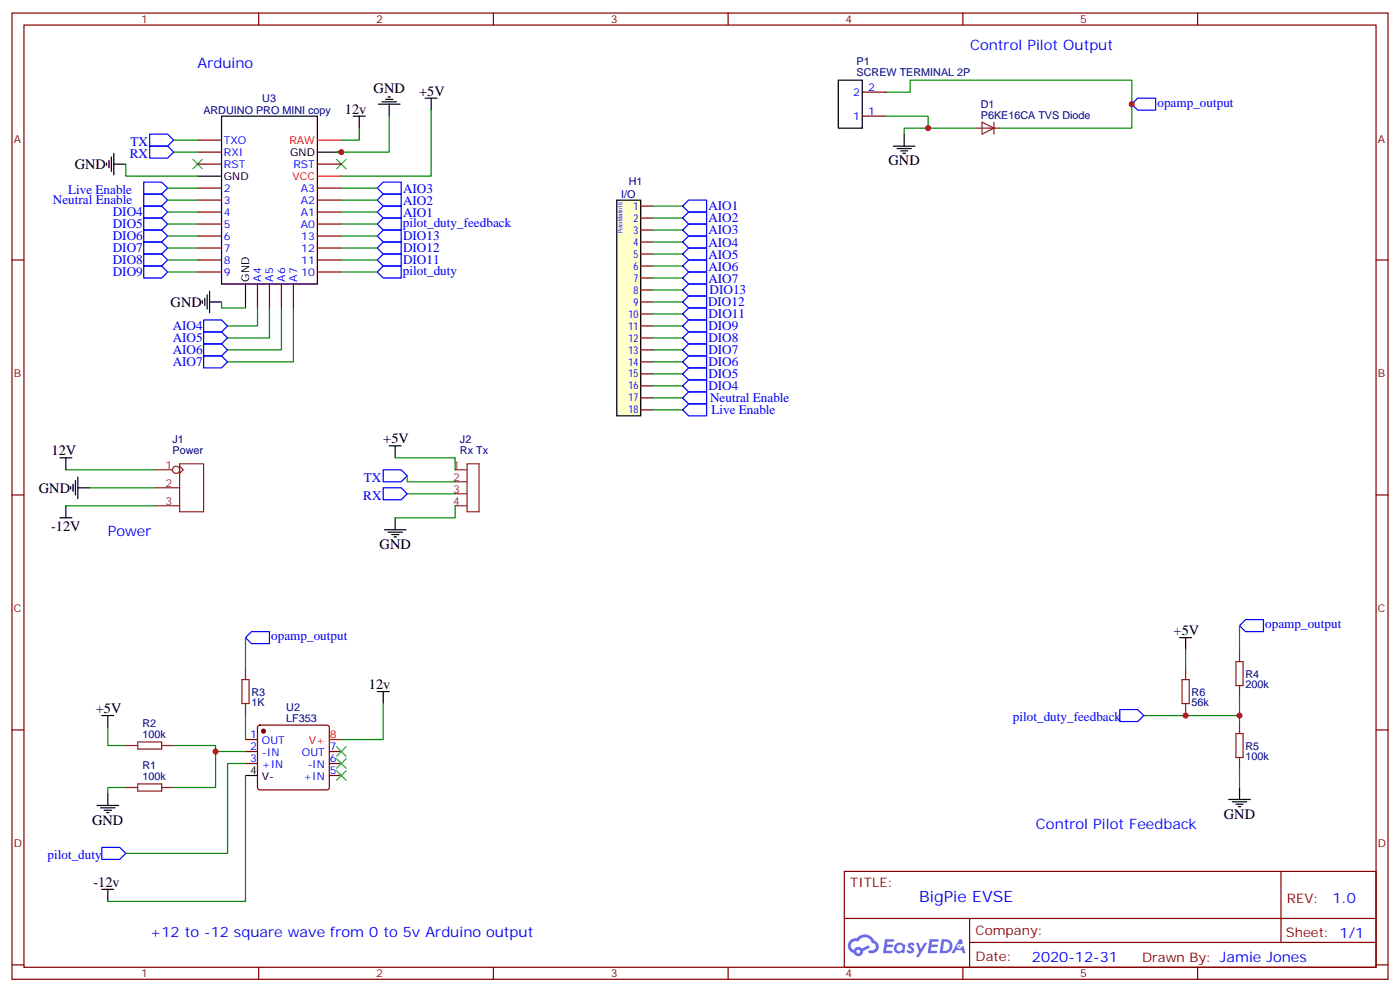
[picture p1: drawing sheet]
<svg xmlns="http://www.w3.org/2000/svg" width="412mm" height="292mm" viewBox="0 0 412 292" stroke-linecap="round" stroke-linejoin="round" font-family="sans-serif">
<g fill="none" stroke="#870000" stroke-width=".35">
<path d="M3.5 3.8h405.4v284.4h-405.4zM7.1 7.4h398.2v277.3h-398.2zM76.2 3.8v3.6M145.3 3.8v3.6M214.5 3.8v3.6M283.6 3.8v3.6M352.8 3.8v3.6M3.5 76.5h3.6M405.3 76.5h3.6M3.5 145.7h3.6M405.3 145.7h3.6M3.5 214.8h3.6"/>
<path d="M405.3 214.8h3.6M248.7 256.4h156.6v28.3h-156.6zM377.3 256.5v20.8M248.7 270.3h156.5M285.6 277.3h119.6M285.6 270.3v14.1M3.5 284h3.6M76.2 284.7v3.5M145.3 284.7v3.5M214.5 284.7v3.5M283.6 284.7v3.5M352.8 284.7v3.5"/>
<path d="M405.3 284h3.6"/>
</g>
<g fill="#5487ff">
<path d="M267.7 277.6a1.22 1.22 0 0 1 1.7 .3l-.4 .6a.47 .47 0 0 0-.3-.5 .47 .47 0 0 0-.5 .2l.1 .3a1.14 1.14 0 0 1 .8 1.7 1.14 1.14 0 0 1-1.9 0l-.2-.2 .5-.5 .7 .4a.29 .29 0 0 0 .3-.3 .29 .29 0 0 0-.2-.3 1.04 1.04 0 0 1-.6-1.7z"/>
<path d="M260.7 276.4h2.4l.3 .1-.2 .5-1.8 .1-.1 .9h1.5l.3 .3-.3 .4h-1.6l-.2 1.1h1.7l.2 .4-.2 .3h-2.6z"/>
<path d="M273.8 276.4h2.4l.3 .1-.1 .5-1.8 .1-.2 .9h1.6l.3 .3-.4 .4h-1.6l-.1 1.1h1.7l.2 .4-.2 .3h-2.6z"/>
<path d="M282.6 276.4h.7l.3 1.2-.6 .3a.69 .69 0 0 0-1 .3 .69 .69 0 0 0 .4 1 .69 .69 0 0 0 .9-.6l.5-.3 .6 2.2h-.8l-.2-.9h-1.8l-.5 .9h-.8z"/>
<path d="M269.8 277.4h.8l.6 1.9 1.1-1.9h.9l-2.6 4.2h-.8l.9-1.5z"/>
<path d="M277.4 276.4l-.6 4.1h1.3a2.11 2.11 0 0 0 2.5-2.1 2.11 2.11 0 0 0-2.5-2zM278.1 277.1a1.39 1.39 0 0 1 1.7 1.4 1.39 1.39 0 0 1-1.8 1.3h-.3z"/>
<path d="M263.7 278a1.54 1.54 0 0 0-.1 2.1 1.54 1.54 0 0 0 2.2 .2l.6 .2 .3-2.3-.2-.2-.4-.1a1.49 1.49 0 0 0-2.4 .1zM264 279a.94 .94 0 0 1 1.8 0 .94 .94 0 0 1-1.8 0z"/>
<path d="M250.4 276.7a2.18 2.18 0 0 0 1.1 3.8 1.44 1.44 0 0 0 1.6 .9 1.44 1.44 0 0 0 1.2-1.5l2-1-.5-.7-1.9 .9a1.47 1.47 0 0 0-2.4 .5 1.39 1.39 0 0 1-.7-2 1.39 1.39 0 0 1 2-.5 2.12 2.12 0 0 1 2.2-1.3 2.12 2.12 0 0 1 1.9 1.7 1.14 1.14 0 0 1 1.1 1.4 1.14 1.14 0 0 1-1.7 .8 .43 .43 0 0 0-.5 .3 .43 .43 0 0 0 .4 .5 1.98 1.98 0 0 0 2.5-1.2 1.98 1.98 0 0 0-1.2-2.5 3.1 3.1 0 0 0-5.3-.7l-.9 .1zM252.3 280a.55 .55 0 0 1 1.1 0 .55 .55 0 0 1-1.1 0z"/>
<circle cx="282.6" cy="278.5" r=".26"/>
</g>
<g fill="none" stroke="#000" stroke-width=".35">
<path d="M65.3 34.2h28.2v49.4h-28.2zM104.1 34.2h3.5M105.8 34.2v3.5M111.5 30.7h6.3M112.5 30h4.3M113.6 29.2h2.1M114.3 28.5h.7M114.7 30.7v3.5M125.2 28.9h3.6M127 28.9v3.5M31.4 47.9v.7M32.1 47.2v2.2"/>
<path d="M32.8 46.2v4.2M33.5 48.3h3.5M33.5 45.1v6.4M58.2 51.8h7.1M93.5 44.8h7M72.3 83.6v7M17.6 134.7h3.6M19.4 134.7v3.6M114.7 131.2h3.5M116.4 131.2v3.5M17.6 152.4h3.6M19.4 148.8v3.6"/>
<path d="M20.8 143.2v.7M21.5 142.5v2.1M22.2 141.4v4.3M22.9 143.5h3.6M22.9 140.4v6.3M113.2 155.9h6.4M114.3 156.6h4.2M115.4 157.3h2.1M116.1 158h.7M116.4 152.4v3.5M347.5 187.6h3.5M349.2 187.6v3.6"/>
<path d="M30 210.6h3.5M31.7 210.6v3.5M111.1 203.5h3.6M112.9 203.5v3.5M28.6 237h6.3M29.6 237.7h4.3M30.7 238.4h2.1M31.4 239.1h.7M31.7 233.5v3.5M72.3 228.2h3.5M361.9 235.3h6.4M363 236h4.2"/>
<path d="M364.1 236.7h2.1M364.8 237.4h.7M365.1 231.7v3.6M30 261.7h3.5M31.7 261.7v3.6"/>
</g>
<circle cx="77.6" cy="215.2" r=".53" fill="#870000" stroke="#870000" stroke-width=".35"/>
<g fill="none" stroke="#870000" stroke-width=".35">
<path d="M58.2 41.2h7.1M58.2 44.8h7.1M58.2 48.3h7.1M58.2 55.4h7.1M58.2 58.9h7.1M93.5 48.3h7M93.5 55.4h7M93.5 58.9h7M58.2 62.4h7.1M58.2 65.9h7.1M58.2 69.5h7.1M58.2 73h7.1"/>
<path d="M58.2 76.5h7.1M93.5 62.4h7M93.5 65.9h7M93.5 69.5h7M93.5 73h7M93.5 76.5h7M58.2 80h7.1M75.8 83.6v7M79.4 83.6v7M82.9 83.6v7M86.4 83.6v7M93.5 80h7"/>
<path d="M72.3 217.6h3.5M76.1 213.6l.5-.2h19.7l.5 .2 .2 .5v17.6l-.2 .5-.5 .2h-19.7l-.5-.2-.3-.5v-17.6zM72.3 221.2h3.5M72.3 224.7h3.5M97 221.2h3.5M97 224.7h3.5M97 228.2h3.5"/>
</g>
<path d="M93.5 51.8h7M93.5 41.2h7M97 217.6h3.5" fill="none" stroke="#f00" stroke-width=".35"/>
<g fill="none" stroke="#8c2424" stroke-width=".35">
<path d="M287.5 37.7h7.1M289.3 35.9l3.5 1.8-3.5 1.8zM292.8 35.9v3.6M45.9 138.3h4.9M52.9 137.2l1.1 1.1-1.1 1M52.9 136.5h7.1v14.1h-7.1zM134.1 138.3h3.5M137.6 136.5h3.5v14.1h-3.5zM45.9 143.5h7M45.9 148.8h7M134.1 148.8h3.5M134.1 141.8h3.5"/>
<path d="M134.1 145.3h3.5M71.3 200h2.1v7h-2.1zM72.3 196.5v3.5M348.2 200h2.1v7h-2.1zM349.2 196.5v3.5M364.1 194.7h2.1v7.1h-2.1zM365.1 191.2v3.5M37 219.4h3.6M40.6 218.3h7v2.2h-7zM47.6 219.4h3.6M72.3 207v3.6M349.2 207v3.6"/>
<path d="M364.1 215.9h2.1v7h-2.1zM365.1 201.8v3.5M365.1 212.3v3.6M37 231.7h3.6M40.6 230.7h7v2.1h-7zM47.6 231.7h3.6M365.1 222.9v3.5"/>
<circle cx="51.9" cy="138.3" r="1.06"/>
</g>
<g fill="none" stroke="#008700" stroke-width=".35">
<path d="M105.8 37.7v3.5h-5.3M114.7 34.2v10.6h-15.9M127 32.4v19.4h-26.5M261.1 27.1h7v-3.5h65.3v14.1h-38.8M287.5 37.7h-21.2v1.8M37 48.3v3.5h21.2M49.4 55.4h8.8M49.4 58.9h8.8M51.2 41.2h7M51.2 44.8h7M100.5 55.4h10.6M100.5 58.9h10.6"/>
<path d="M49.4 65.9h8.8M49.4 69.5h8.8M49.4 73h8.8M49.4 76.5h8.8M100.5 65.9h10.6M100.5 69.5h10.6M100.5 73h10.6M100.5 76.5h10.6M100.5 62.4h10.6M49.4 80h8.8M75.8 90.6v5.3h-8.8M79.4 90.6v8.8h-12.4"/>
<path d="M82.9 90.6v12.4h-15.9M86.4 90.6v15.9h-19.4M100.5 80h10.6M19.4 138.3h26.5M116.4 134.7h17.7v3.6M19.4 148.8h26.5M26.5 143.5h19.4M119.9 140v1.8h14.2M119.9 145.3h14.2M134.1 148.8v3.6h-17.7M72.3 187.6v8.9M349.2 191.2v5.3"/>
<path d="M365.1 184.1v7.1M31.7 214.1v5.3h5.3M51.2 219.4h12.3v1.8M72.3 210.6v7M112.9 207v10.6h-12.4M336.9 210.6h28.2M365.1 205.3v7M37 231.7h-5.3v1.8M72.3 221.2h-8.8v10.5h-12.3M72.3 224.7h-5.3v26.4h-30M72.3 228.2v37.1h-40.6M365.1 226.4v5.3"/>
</g>
<g fill="none" stroke="#00f" stroke-width=".35">
<path d="M44.1 39.5h5.3l1.8 1.7-1.8 1.8h-5.3zM333.4 30.7l1.7-1.8h5.3v3.5h-5.3zM42.3 53.6h5.3l1.8 1.8-1.8 1.7h-5.3zM42.3 57.1h5.3l1.8 1.8-1.8 1.7h-5.3zM44.1 43h5.3l1.8 1.8-1.8 1.7h-5.3zM111.1 58.9l1.8-1.8h5.3v3.5h-5.3zM111.1 55.4l1.8-1.8h5.3v3.5h-5.3zM42.3 60.6h5.3l1.8 1.8-1.8 1.8h-5.3zM42.3 64.2h5.3l1.8 1.7-1.8 1.8h-5.3zM42.3 67.7h5.3l1.8 1.8-1.8 1.7h-5.3zM42.3 71.2h5.3l1.8 1.8-1.8 1.8h-5.3zM42.3 74.8h5.3l1.8 1.7-1.8 1.8h-5.3z"/>
<path d="M42.3 78.3h5.3l1.8 1.7-1.8 1.8h-5.3zM111.1 65.9l1.8-1.7h5.3v3.5h-5.3zM111.1 62.4l1.8-1.8h5.3v3.6h-5.3zM111.1 76.5l1.8-1.7h5.3v3.5h-5.3zM111.1 73l1.8-1.8h5.3v3.6h-5.3zM112.9 67.7h5.3v3.5h-5.3l-1.8-1.7zM201.1 64.2l1.7-1.8h5.3v3.5h-5.3zM201.1 60.6l1.7-1.7h5.3v3.5h-5.3zM201.1 67.7l1.7-1.8h5.3v3.6h-5.3zM201.1 74.8l1.7-1.8h5.3v3.5h-5.3zM201.1 71.2l1.7-1.7h5.3v3.5h-5.3zM201.1 78.3l1.7-1.8h5.3v3.5h-5.3z"/>
<path d="M60 94.2h5.3l1.7 1.7-1.7 1.8h-5.3zM60 97.7h5.3l1.7 1.7-1.7 1.8h-5.3zM111.1 80l1.8-1.7h5.3v3.5h-5.3zM201.1 99.4l1.7-1.7h5.3v3.5h-5.3zM201.1 95.9l1.7-1.7h5.3v3.5h-5.3zM201.1 81.8l1.7-1.8h5.3v3.6h-5.3zM201.1 85.3l1.7-1.7h5.3v3.5h-5.3zM201.1 88.9l1.7-1.8h5.3v3.5h-5.3zM201.1 92.4l1.7-1.8h5.3v3.6h-5.3zM60 101.2h5.3l1.7 1.8-1.7 1.7h-5.3zM60 104.7h5.3l1.7 1.8-1.7 1.8h-5.3zM201.1 117.1l1.7-1.8h5.3v3.6h-5.3z"/>
<path d="M201.1 106.5l1.7-1.8h5.3v3.6h-5.3zM201.1 110l1.7-1.7h5.3v3.5h-5.3zM201.1 113.6l1.7-1.8h5.3v3.5h-5.3zM202.8 101.2h5.3v3.5h-5.3l-1.7-1.7zM112.9 138.3h5.3l1.7 1.7-1.7 1.8h-5.3zM201.1 120.6l1.7-1.7h5.3v3.5h-5.3zM112.9 143.5h5.3l1.7 1.8-1.7 1.8h-5.3zM72.3 187.6l1.8-1.7h5.3v3.5h-5.3zM365.1 184.1l1.8-1.7h5.3v3.5h-5.3zM329.8 208.8h5.3l1.8 1.8-1.8 1.7h-5.3zM30 249.4h5.3l1.7 1.7-1.7 1.8h-5.3z"/>
</g>
<path d="M56.8 46.9l2.8 2.8M59.6 46.9l-2.8 2.8M99.1 46.9l2.9 2.8M102 46.9l-2.9 2.8M99.1 219.7l2.9 2.9M102 219.7l-2.9 2.9M99.1 223.3l2.9 2.8M99.1 226.8l2.9 2.8M102 223.3l-2.9 2.8M102 226.8l-2.9 2.8" fill="none" stroke="#3c3" stroke-width=".35"/>
<path d="M181.7 58.9h7v63.5h-7z" fill="#ffc" stroke="#000" stroke-width=".35"/>
<g fill="none" stroke="#870000" stroke-width=".35">
<path d="M254 27.1h7.1M254 34.2h7.1M188.7 60.6h3.6M188.7 64.2h3.6M188.7 67.7h3.6M188.7 71.2h3.6M188.7 74.8h3.6M188.7 78.3h3.6M188.7 81.8h3.6M188.7 85.3h3.6M188.7 88.9h3.6M188.7 92.4h3.6"/>
<path d="M188.7 95.9h3.6M188.7 99.4h3.6M188.7 103h3.6M188.7 106.5h3.6M188.7 110h3.6M188.7 113.6h3.6M188.7 117.1h3.6M188.7 120.6h3.6"/>
</g>
<g fill="none" stroke="#008700" stroke-width=".35">
<path d="M261.1 34.2h12.3v3.5M49.4 62.4h8.8M192.3 60.6h8.8M192.3 64.2h8.8M192.3 67.7h8.8M192.3 71.2h8.8M192.3 74.8h8.8M192.3 78.3h8.8M65.3 88.9v1.7h7M192.3 81.8h8.8M192.3 85.3h8.8M192.3 88.9h8.8"/>
<path d="M192.3 92.4h8.8M192.3 95.9h8.8M192.3 99.4h8.8M192.3 103h8.8M192.3 106.5h8.8M192.3 110h8.8M192.3 117.1h8.8M192.3 113.6h8.8M192.3 120.6h8.8"/>
</g>
<path d="M246.9 23.6h7.1v14.1h-7.1zM266.3 39.5v3.5M263.2 43h6.3M264.2 43.7h4.3M265.3 44.4h2.1M266 45.1h.7M59.6 88.5v.7M60.3 87.8v2.1M61 86.7v4.3M61.7 88.9h3.6M61.7 85.7v6.3" fill="none" stroke="#000" stroke-width=".35"/>
<g fill="#c00">
<circle cx="63.5" cy="221.2" r=".88"/>
<circle cx="333.4" cy="30.7" r=".88"/>
<circle cx="365.1" cy="210.6" r=".88"/>
<circle cx="349.3" cy="210.6" r=".88"/>
<circle cx="100.5" cy="44.8" r=".88"/>
<circle cx="273.4" cy="37.7" r=".88"/>
</g>
<text font-size="4.6" fill="#00f" x="270.8" y="265.5">BigPie EVSE</text>
<g font-size="4.2" fill="#00f">
<text x="285.8" y="14.8">Control Pilot Output</text>
<text x="58.2" y="20.1">Arduino</text>
<text x="31.7" y="157.7">Power</text>
<text x="305.2" y="244.1">Control Pilot Feedback</text>
<text x="392.5" y="265.7">1.0</text>
<text x="44.1" y="275.8">+12 to -12 square wave from 0 to 5v Arduino output</text>
<text x="304" y="283.1">2020-12-31</text>
</g>
<g font-size="4.2">
<text x="110.1" y="27.5">GND</text>
<text x="123.5" y="28.2">+5V</text>
<text x="101.6" y="33.5">12v</text>
<text x="22" y="49.7">GND</text>
<text x="261.8" y="48.6">GND</text>
<text x="50.3" y="90.3">GND</text>
<text x="112.9" y="130.5">+5V</text>
<text x="15.2" y="134">12V</text>
<text x="11.5" y="145">GND</text>
<text x="15" y="156.2">-12V</text>
<text x="111.8" y="161.5">GND</text>
<text x="345.7" y="186.9">+5V</text>
<text x="108.7" y="202.8">12v</text>
<text x="28.2" y="209.9">+5V</text>
<text x="27.2" y="242.7">GND</text>
<text x="360.5" y="240.9">GND</text>
<text x="27.5" y="261">-12v</text>
</g>
<g font-size="3.9" fill="#00f">
<text x="341" y="31.5">opamp_output</text>
<text x="38.2" y="46.5">RX</text>
<text x="38.4" y="43">TX</text>
<text x="20.1" y="57">Live Enable</text>
<text x="118.7" y="56.7">AIO3</text>
<text x="15.6" y="60.1">Neutral Enable</text>
<text x="33.2" y="63.7">DIO4</text>
<text x="118.7" y="60.2">AIO2</text>
<text x="118.7" y="63.7">AIO1</text>
<text x="208.7" y="65.5">AIO2</text>
<text x="208.7" y="61.9">AIO1</text>
<text x="33.2" y="67.2">DIO5</text>
<text x="33.2" y="70.7">DIO6</text>
<text x="118.7" y="66.8">pilot_duty_feedback</text>
<text x="118.7" y="70.7">DIO13</text>
<text x="208.7" y="69">AIO3</text>
<text x="33.2" y="74.2">DIO7</text>
<text x="33.2" y="77.8">DIO8</text>
<text x="118.7" y="77.8">DIO11</text>
<text x="118.7" y="74.2">DIO12</text>
<text x="208.7" y="76.1">AIO5</text>
<text x="208.7" y="72.6">AIO4</text>
<text x="33.2" y="81.3">DIO9</text>
<text x="118.7" y="80.9">pilot_duty</text>
<text x="208.7" y="79.7">AIO6</text>
<text x="208.7" y="83.2">AIO7</text>
<text x="209" y="86.6">DIO13</text>
<text x="208.6" y="90.2">DIO12</text>
<text x="208.7" y="93.7">DIO11</text>
<text x="50.9" y="97.1">AIO4</text>
<text x="50.9" y="100.6">AIO5</text>
<text x="208.7" y="100.8">DIO8</text>
<text x="208.7" y="97.2">DIO9</text>
<text x="50.9" y="104.1">AIO6</text>
<text x="50.9" y="107.6">AIO7</text>
<text x="208.7" y="104.3">DIO7</text>
<text x="208.7" y="107.8">DIO6</text>
<text x="208.7" y="111.3">DIO5</text>
<text x="208.7" y="114.9">DIO4</text>
<text x="209.2" y="118.4">Neutral Enable</text>
<text x="209.6" y="121.9">Live Enable</text>
<text x="107.2" y="141.8">TX</text>
<text x="107" y="147.1">RX</text>
<text x="372.7" y="184.9">opamp_output</text>
<text x="79.9" y="188.5">opamp_output</text>
<text x="298.4" y="212.3">pilot_duty_feedback</text>
<text x="14" y="252.8">pilot_duty</text>
</g>
<g font-size="3.9" fill="#800">
<text x="250.5" y="261">TITLE:</text>
<text x="379.1" y="265.7">REV:</text>
<text x="287.4" y="275.2">Company:</text>
<text x="378.7" y="275.8">Sheet: 1/1</text>
<text x="287.4" y="282.9">Date:</text>
<text x="336.4" y="283">Drawn By: Jamie Jones</text>
</g>
<g font-size="3.2" fill="#800">
<text x="41.6" y="6.8">1</text>
<text x="110.8" y="6.8">2</text>
<text x="179.9" y="6.8">3</text>
<text x="249.1" y="6.8">4</text>
<text x="318.2" y="6.8">5</text>
<text x="4.1" y="41.9">A</text>
<text x="405.9" y="41.9">A</text>
<text x="4.1" y="111.1">B</text>
<text x="405.9" y="111.1">B</text>
<text x="4.1" y="180.2">C</text>
<text x="405.9" y="180.2">C</text>
<text x="4.1" y="249.4">D</text>
<text x="405.9" y="249.4">D</text>
<text x="41.6" y="287.7">1</text>
<text x="110.8" y="287.7">2</text>
<text x="179.9" y="287.7">3</text>
<text x="249.1" y="287.7">4</text>
<text x="318.2" y="287.7">5</text>
</g>
<g font-size="3.2" fill="#000080">
<text x="252.3" y="22.4">SCREW TERMINAL 2P</text>
<text x="252.3" y="19.2">P1</text>
<text x="77.3" y="29.9">U3</text>
<text x="59.9" y="33.6">ARDUINO PRO MINI copy</text>
<text x="288.9" y="34.9">P6KE16CA TVS Diode</text>
<text x="288.9" y="31.8">D1</text>
<text x="183" y="58.3">I/O</text>
<text x="185.2" y="54.3">H1</text>
<text x="50.8" y="130.2">J1</text>
<text x="135.5" y="130.3">J2</text>
<text x="50.8" y="133.5">Power</text>
<text x="135.5" y="133.5">Rx Tx</text>
<text x="366.9" y="202.6">200k</text>
<text x="366.9" y="199.4">R4</text>
<text x="74.1" y="207.9">1K</text>
<text x="74.1" y="204.7">R3</text>
<text x="84.3" y="209.2">U2</text>
<text x="351" y="207.9">56k</text>
<text x="351" y="204.7">R6</text>
<text x="42" y="214.1">R2</text>
<text x="84.3" y="212.3">LF353</text>
<text x="42" y="217.3">100k</text>
<text x="366.9" y="220.6">R5</text>
<text x="42" y="226.4">R1</text>
<text x="366.9" y="223.7">100k</text>
<text x="42" y="229.6">100k</text>
</g>
<g font-size="3.2" fill="#00f">
<text x="251.3" y="28.2">2</text>
<text x="255.8" y="26.8">2</text>
<text x="251.3" y="35.2">1</text>
<text x="255.8" y="33.8">1</text>
<text x="66" y="42.3">TXO</text>
<text x="66" y="45.8">RXI</text>
<text x="66" y="49.4">RST</text>
<text x="86.4" y="49.4">RST</text>
<text x="66" y="56.4">2</text>
<text x="66" y="59.9">3</text>
<text x="88.6" y="59.9">A2</text>
<text x="88.6" y="56.4">A3</text>
<text x="66" y="63.5">4</text>
<text x="88.6" y="63.5">A1</text>
<text x="186.6" y="61.7">1</text>
<text x="186.6" y="65.2">2</text>
<text x="66" y="67">5</text>
<text x="66" y="70.5">6</text>
<text x="88.6" y="67">A0</text>
<text x="88.7" y="70.5">13</text>
<text x="186.6" y="68.8">3</text>
<text x="66" y="74">7</text>
<text x="66" y="77.6">8</text>
<text x="88.7" y="77.6">11</text>
<text x="88.7" y="74">12</text>
<text x="186.6" y="72.3">4</text>
<text x="186.6" y="75.8">5</text>
<text x="66" y="81.1">9</text>
<text x="76.9" y="82.9" transform="rotate(-90 76.9 82.9)">A4</text>
<text x="80.4" y="82.9" transform="rotate(-90 80.4 82.9)">A5</text>
<text x="84" y="82.9" transform="rotate(-90 84 82.9)">A6</text>
<text x="87.5" y="82.9" transform="rotate(-90 87.5 82.9)">A7</text>
<text x="88.7" y="81.1">10</text>
<text x="186.6" y="79.3">6</text>
<text x="186.6" y="82.9">7</text>
<text x="186.6" y="86.4">8</text>
<text x="186.6" y="89.9">9</text>
<text x="185.1" y="93.5">10</text>
<text x="185.1" y="97">11</text>
<text x="185.1" y="100.5">12</text>
<text x="185.1" y="104">13</text>
<text x="185.1" y="107.6">14</text>
<text x="185.1" y="111.1">15</text>
<text x="185.1" y="114.6">16</text>
<text x="185.1" y="118.1">17</text>
<text x="185.1" y="121.7">18</text>
<text x="73.7" y="217.3">1</text>
<text x="73.7" y="220.8">2</text>
<text x="77.2" y="219">OUT</text>
<text x="97.2" y="220.8">7</text>
<text x="73.7" y="224.3">3</text>
<text x="77.2" y="222.6">-IN</text>
<text x="77.2" y="226.1">+IN</text>
<text x="88.9" y="222.6">OUT</text>
<text x="90.6" y="226.1">-IN</text>
<text x="97.2" y="227.9">5</text>
<text x="97.2" y="224.3">6</text>
<text x="89.4" y="229.6">+IN</text>
</g>
<g font-size="3.2" fill="#f00">
<text x="85.3" y="42.3">RAW</text>
<text x="86.2" y="52.9">VCC</text>
<text x="90.9" y="219">V+</text>
<text x="97.2" y="217.3">8</text>
</g>
<g font-size="3.2">
<text x="85.5" y="45.8">GND</text>
<text x="66" y="52.9">GND</text>
<text x="73.4" y="82.9" transform="rotate(-90 73.4 82.9)">GND</text>
<text x="73.7" y="227.9">4</text>
<text x="77.2" y="229.6">V-</text>
</g>
<g font-size="3.2" fill="#8d2323">
<text x="48.8" y="137.9">1</text>
<text x="133.5" y="137.9">1</text>
<text x="48.8" y="143.2">2</text>
<text x="133.5" y="141.4">2</text>
<text x="48.8" y="148.5">3</text>
<text x="133.5" y="145">3</text>
<text x="133.5" y="148.5">4</text>
</g>
<text font-size="1.8" fill="#00f" x="183.4" y="68.6" transform="rotate(-90 183.4 68.6)">PeterMartin18</text>
</svg>
